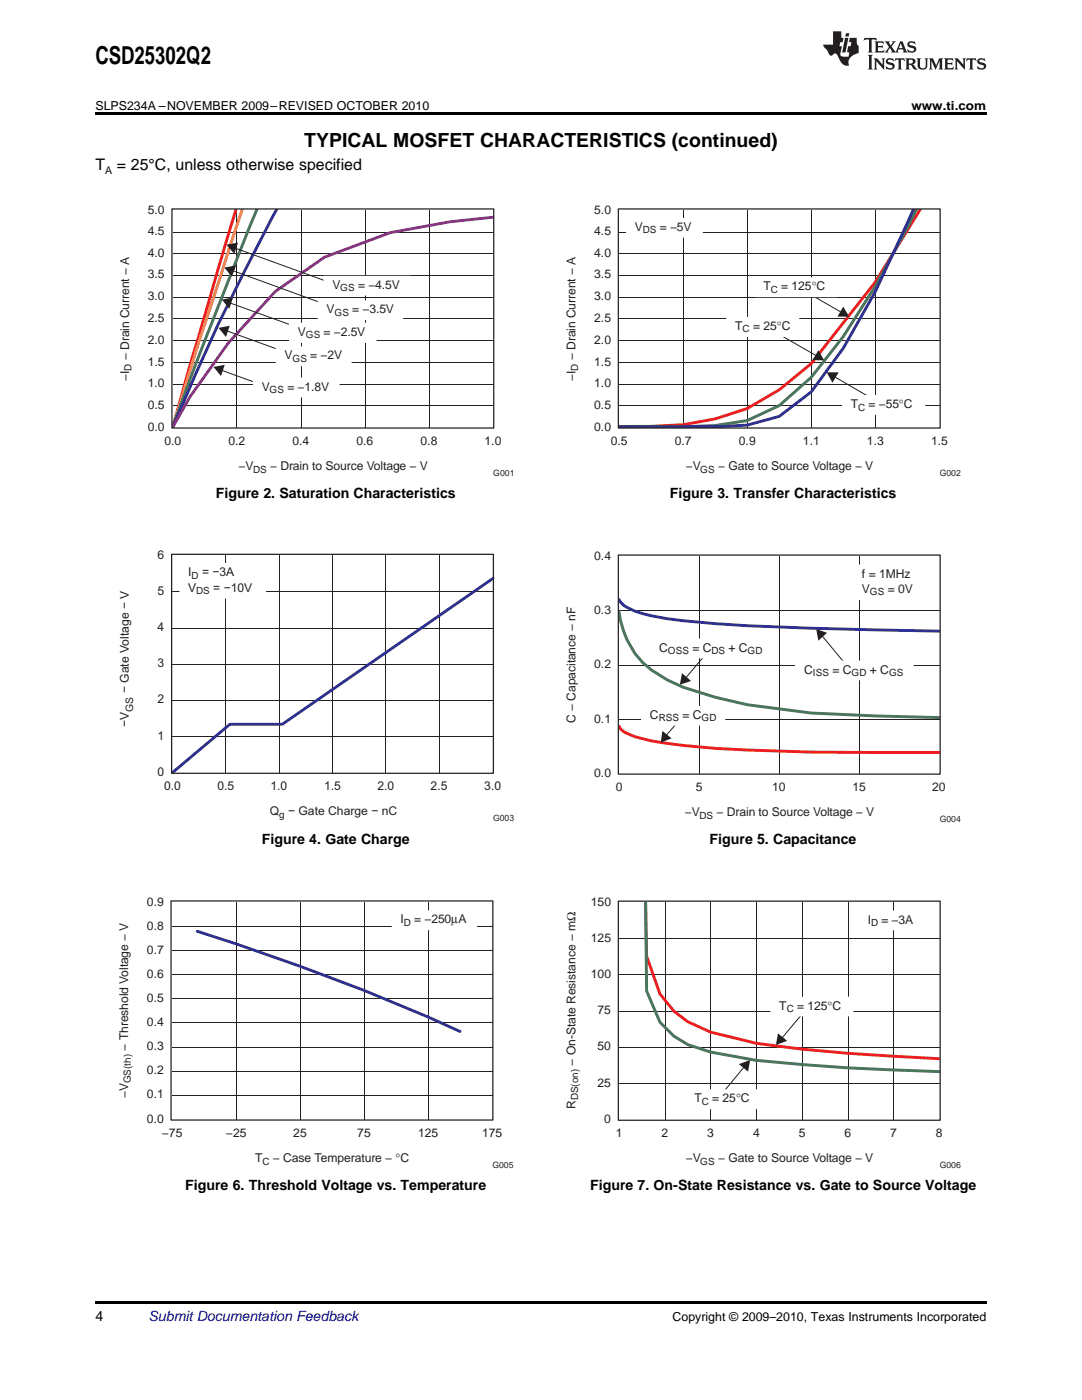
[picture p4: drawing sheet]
<svg xmlns="http://www.w3.org/2000/svg" width="216mm" height="279mm" viewBox="0 0 216 279" stroke-linecap="round" stroke-linejoin="round" font-family="sans-serif">
<g fill="#231f20">
<path d="M172.5 7.6l-.1 .5 .4-.2h.6v.1v2.1l-.2 .4h.9l-.2-.4v-2.1l.1-.1h.5l.5 .2-.2-.5zM174.5 8.3l.2 .3v1.5l-.2 .4h1.8l.2-.6a1.04 1.04 0 0 1-1.3 .2v-.7h.6l.3 .2v-.6l-.3 .2h-.6v-.6l.8-.1 .4 .3-.2-.5zM176.5 8.3l.9 1.1-.9 1.1h.8l-.2-.2 .4-.7 .5 .7-.2 .2h1.5l-.2-.2 .2-.4h.9l.1 .4-.2 .2h1l-.3-.3-.7-1.9h-.5l-.9 2-.8-1 .9-1h-.8l.1 .3-.4 .5-.3-.6 .1-.2zM179.7 8.6l.4 1h-.7zM181.3 8.4a.63 .63 0 0 0-.2 .7 .63 .63 0 0 0 .6 .4l.6 .2 .1 .2a.75 .75 0 0 1-.7 .4 .75 .75 0 0 1-.6-.5l.1 .7 .1-.1a1.11 1.11 0 0 0 1.5-.6 1.13 1.13 0 0 0-1.2-.8l-.1-.4a1.04 1.04 0 0 1 1.2 .2l-.2-.5-.2 .1-.4-.2zM173.2 10.9l.2 .4v2.2l-.2 .4h1l-.3-.4v-2.2l.3-.4zM174.3 11.6l.3 .4v1.5l-.3 .4h.8l-.2-.4v-1.3l1.5 1.7v-1.9l.2-.4h-.7l.2 .4v.9l-1.1-1.3zM177 11.8a.62 .62 0 0 0-.2 .7 .62 .62 0 0 0 .6 .4l.6 .1 .1 .3a.76 .76 0 0 1-.7 .3 .76 .76 0 0 1-.7-.4l.2 .7 .1-.1a1.11 1.11 0 0 0 1.5-.6 1.13 1.13 0 0 0-1.2-.8l-.1-.4a1.04 1.04 0 0 1 1.2 .2l-.2-.6-.2 .1-.5-.1zM178.7 11.6l-.2 .6a.61 .61 0 0 1 .8-.3v1.6l-.2 .4h.9l-.2-.4v-1.6a.63 .63 0 0 1 .7 .3l-.1-.6zM180.6 11.6l.3 .4v1.5l-.3 .4h1l-.2-.2-.1-.8 .6 .2a.76 .76 0 0 0 1.2 .7l-1-1a.58 .58 0 0 0 .6-.5 .58 .58 0 0 0-.5-.6zM181.4 11.9h.1a.45 .45 0 0 1 .5 .1 .45 .45 0 0 1 .1 .5l-.8 .2zM182.9 11.6l.2 .2a2.17 2.17 0 0 0 .3 1.9 .99 .99 0 0 0 1.6-.6v-1.1l.2-.4h-.7l.2 .2a1.92 1.92 0 0 1-.2 1.8 .6 .6 0 0 1-.9-.5v-1.1l.2-.4zM185.4 11.6l.2 .4v1.5l-.2 .4h.7l-.2-.4v-1.4l.8 1.8 .8-1.8v1.4l-.2 .4h.9l-.2-.4v-1.5l.2-.4h-.8l-.6 1.5-.6-1.5zM188.4 11.6l.2 .4v1.5l-.2 .4h1.8l.1-.6a1.04 1.04 0 0 1-1.2 .1v-.6h.5l.4 .2v-.6l-.4 .2h-.5v-.7h.8l.3 .3-.1-.6zM190.5 11.6l.2 .4v1.5l-.2 .4h.7l-.2-.4v-1.3l1.5 1.7v-1.9l.2-.4h-.7l.2 .4v.9l-1.1-1.3zM192.9 11.6l-.1 .6a.61 .61 0 0 1 .7-.3l.1 1.6-.3 .4h1l-.3-.4 .1-1.6a.63 .63 0 0 1 .7 .3l-.1-.6zM195.2 11.8a.62 .62 0 0 0-.2 .7 .62 .62 0 0 0 .6 .4l.6 .1 .1 .3a.76 .76 0 0 1-.7 .3 .76 .76 0 0 1-.6-.4l.1 .7 .1-.1a1.11 1.11 0 0 0 1.6-.6 1.13 1.13 0 0 0-1.3-.8l-.1-.4a1.04 1.04 0 0 1 1.2 .2l-.1-.6-.2 .1-.5-.1z"/>
<path d="M166.2 6.3v2.6h-1.9v.4l.8 .9a.91 .91 0 0 0 1 .8 .56 .56 0 0 1 .5-.3 .56 .56 0 0 1 .5 .3l.4 .8a1.53 1.53 0 0 0 1.9 1.2 1.54 1.54 0 0 1 1-2.1l.9-.3v-1.4a1.52 1.52 0 0 1-.4-1.6h-1.3l-.2 .8h.5l-.2 .8h-.5l-.1 1v.2l.4 .1-.2 .8a1.93 1.93 0 0 1-1.6-.3l.3-1.8h-.5l.2-.8h.4l.2-.8h-.4v-1.3zM168.6 7.6l-.6 2.9h.7l.6-2.9zM168.8 6.6l-.1 .7h.6l.2-.7z"/>
</g>
<path d="M98.4 41.8h.1M34.4 85.3h.1" fill="none" stroke="#fff" stroke-width=".2"/>
<g fill="none" stroke="#231f20" stroke-width=".2">
<path d="M34.5 59.3h63.9M34.5 54.9h63.9M34.5 50.6h63.9M34.5 46.3h63.9M47.3 41.9v43.4M60.1 41.9v43.4M72.8 41.9v43.4M85.6 41.9v43.4M34.5 76.7h63.9M34.5 72.4h63.9M34.5 68h63.9M34.5 63.6h63.9"/>
<path d="M34.5 81h63.9"/>
</g>
<path d="M47.1 41.8l-9.2 31.2-3.4 12.3" fill="none" stroke="#ee1d23" stroke-width=".58"/>
<path d="M48.3 41.8l-4.5 13.8a616.3 616.3 0 0 0-9.3 29.7" fill="none" stroke="#f7931d" stroke-width=".58"/>
<path d="M51.3 41.8l-1.6 3.6a1279.3 1279.3 0 0 0-15.3 39.8M34.4 85.3h.1" fill="none" stroke="#47785c" stroke-width=".58"/>
<path d="M55.2 41.8a495.1 495.1 0 0 0-20.7 43.5" fill="none" stroke="#2e3092" stroke-width=".58"/>
<path d="M98.5 43.3l-8.8 1-11.8 2.1-13.1 4.9-9.9 6.9-9.3 10.2-7.6 10.7-3.5 6.2" fill="none" stroke="#90268f" stroke-width=".58"/>
<path d="M34.3 41.7h64.2v43.7h-64.2z" fill="none" stroke="#231f20" stroke-width=".25"/>
<path d="M44.3 59.8l2.2-.4-.7 2.2z" fill="#231f20"/>
<path d="M45.2 60.2l14.4 5.2" fill="none" stroke="#231f20" stroke-width=".2"/>
<path d="M45.2 48.8l2.3-.4-.7 2.3z" fill="#231f20"/>
<path d="M46.2 49.3l20.8 7.5" fill="none" stroke="#231f20" stroke-width=".2"/>
<path d="M64.7 55.1h17.1v3.8h-17.1z" fill="#fff"/>
<path d="M64.7 55.1h17.1v3.8h-17.1z" fill="none" stroke="#fff" stroke-width=".2"/>
<path d="M44.8 53.4l2.3-.4-.8 2.2z" fill="#231f20"/>
<path d="M45.7 53.7l19.6 7.2" fill="none" stroke="#231f20" stroke-width=".2"/>
<path d="M57.8 64.5h17.2v3.8h-17.2z" fill="#fff"/>
<path d="M57.8 64.5h17.2v3.8h-17.2z" fill="none" stroke="#fff" stroke-width=".2"/>
<path d="M63.5 60h16.8v3.8h-16.8z" fill="#fff"/>
<path d="M63.5 60h16.8v3.8h-16.8z" fill="none" stroke="#fff" stroke-width=".2"/>
<path d="M42.6 73.2l2.2-.4-.7 2.3z" fill="#231f20"/>
<path d="M43.5 73.6l10.6 3.9" fill="none" stroke="#231f20" stroke-width=".2"/>
<path d="M43.6 65.4l2.2-.4-.7 2.3z" fill="#231f20"/>
<path d="M44.5 65.8l14.4 5.2" fill="none" stroke="#231f20" stroke-width=".2"/>
<path d="M50.6 75.5h17.1v3.7h-17.1z" fill="#fff"/>
<path d="M50.6 75.5h17.1v3.7h-17.1z" fill="none" stroke="#fff" stroke-width=".2"/>
<path d="M55.1 69.2h15v3.8h-15z" fill="#fff"/>
<path d="M187.5 41.8h.1M55.1 69.2h15v3.8h-15zM123.5 85.3h.1" fill="none" stroke="#fff" stroke-width=".2"/>
<g fill="none" stroke="#231f20" stroke-width=".2">
<path d="M123.5 59.3h64M123.5 54.9h64M123.5 50.6h64M123.5 46.3h64M136.4 41.9v43.4M149.1 41.9v43.4M161.9 41.9v43.4M174.7 41.9v43.4M123.5 76.7h64M123.5 72.4h64M123.5 68h64M123.5 63.6h64"/>
<path d="M123.5 81h64"/>
</g>
<path d="M183.6 41.8l-8.9 14.5-12.8 16.3-6.4 5.2-6.4 3.7-6.4 2.1-6.4 1.2-6.4 .3h-6.4" fill="none" stroke="#ee1d23" stroke-width=".58"/>
<path d="M182.8 41.8l-1.8 3.6-6.3 11.7-6.4 10.1-6.4 8.1-6.4 5.6-6.4 3-6.4 1-6.4 .3h-12.8" fill="none" stroke="#47785c" stroke-width=".58"/>
<path d="M182.2 41.8l-7.5 16.4-6.4 11.3-6.4 8.7-6.4 4.9-6.4 1.7-6.4 .4h-19.2" fill="none" stroke="#2e3092" stroke-width=".58"/>
<path d="M123.4 41.7h64.2v43.7h-64.2z" fill="none" stroke="#231f20" stroke-width=".25"/>
<path d="M125 43.6h15.1v3.7h-15.1z" fill="#fff"/>
<path d="M125 43.6h15.1v3.7h-15.1z" fill="none" stroke="#fff" stroke-width=".2"/>
<path d="M164.9 74.3h2.5l-1.3 2.1z" fill="#231f20"/>
<path d="M165.9 74.8l7.5 4.4" fill="none" stroke="#231f20" stroke-width=".2"/>
<path d="M163.3 69.9l1.1 2h-2.3z" fill="#231f20"/>
<path d="M150.6 63.9l13 7.5" fill="none" stroke="#231f20" stroke-width=".2"/>
<path d="M168.1 79h16.4v3.7h-16.4z" fill="#fff"/>
<path d="M168.1 79h16.4v3.7h-16.4z" fill="none" stroke="#fff" stroke-width=".2"/>
<path d="M145 63.4h14.4v3.8h-14.4z" fill="#fff"/>
<path d="M145 63.4h14.4v3.8h-14.4z" fill="none" stroke="#fff" stroke-width=".2"/>
<path d="M168.3 61.2l1.1 2h-2.3z" fill="#231f20"/>
<path d="M158.3 56.8l10.2 5.9" fill="none" stroke="#231f20" stroke-width=".2"/>
<path d="M150.7 55.5h16.4v3.7h-16.4z" fill="#fff"/>
<path d="M150.7 55.5h16.4v3.7h-16.4z" fill="none" stroke="#fff" stroke-width=".2"/>
<path d="M34.4 118.1h64M45.1 110.8v43.5M55.7 110.8v43.5M66.4 110.8v43.5M77 110.8v43.5M87.6 110.8v43.5M34.4 139.8h64M34.4 132.6h64M34.4 125.3h64M34.4 147h64" fill="none" stroke="#231f20" stroke-width=".2"/>
<path d="M98.4 115.4l-42.1 29.1h-10.4l-11.5 9.7" fill="none" stroke="#2e3092" stroke-width=".58"/>
<path d="M34.2 110.6h64.3v43.7h-64.3z" fill="none" stroke="#231f20" stroke-width=".25"/>
<path d="M35.9 112.5h17v6.8h-17z" fill-rule="evenodd" fill="#fff"/>
<path d="M35.9 112.5h17v6.8h-17zM187.5 110.9h.1M123.5 154.4h.1" fill="none" stroke="#fff" stroke-width=".2"/>
<path d="M139.5 110.9v43.5M155.4 110.9v43.5M171.5 110.9v43.5M123.5 132.7h64M123.5 121.9h64M123.5 143.6h64" fill="none" stroke="#231f20" stroke-width=".2"/>
<path d="M123.5 145l.3 .5a9.1 9.1 0 0 0 4.5 1.9 86.4 86.4 0 0 0 14.4 2 626.8 626.8 0 0 0 44.7 .8" fill="none" stroke="#ee1d23" stroke-width=".58"/>
<path d="M123.5 122.2a17 17 0 0 0 9.6 13.5l3.2 1.5 6.4 1.9 6.4 1.5 12.8 1.7 12.8 .6 12.7 .3" fill="none" stroke="#47785c" stroke-width=".58"/>
<path d="M123.5 119.7a4.7 4.7 0 0 0 3.2 2.3 40.9 40.9 0 0 0 9.6 1.9l6.4 .6a900 900 0 0 0 44.7 1.5" fill="none" stroke="#2e3092" stroke-width=".58"/>
<path d="M123.4 110.8h64.2v43.7h-64.2z" fill="none" stroke="#231f20" stroke-width=".25"/>
<path d="M170.3 112.8h14.1v6.9h-14.1z" fill="#fff"/>
<path d="M170.3 112.8h14.1v6.9h-14.1z" fill="none" stroke="#fff" stroke-width=".2"/>
<path d="M136.1 134.3l1.8 1.6-2.2 .8z" fill="#231f20"/>
<path d="M142 129.2l-5.7 6.7" fill="none" stroke="#231f20" stroke-width=".2"/>
<path d="M132.2 145.9l1.8 1.5-2.2 .8z" fill="#231f20"/>
<path d="M136.2 143l-3.8 4.4" fill="none" stroke="#231f20" stroke-width=".2"/>
<path d="M128 141h16.6v3.7h-16.6z" fill="#fff"/>
<path d="M128 141h16.6v3.7h-16.6z" fill="none" stroke="#fff" stroke-width=".2"/>
<path d="M129.9 127.5h24.4v3.8h-24.4z" fill="#fff"/>
<path d="M129.9 127.5h24.4v3.8h-24.4z" fill="none" stroke="#fff" stroke-width=".2"/>
<path d="M162.9 125.5l2.1 .8-1.7 1.6z" fill="#231f20"/>
<path d="M163.5 126.3l5.6 6.7" fill="none" stroke="#231f20" stroke-width=".2"/>
<path d="M158.8 131.9h23.4v3.8h-23.4z" fill="#fff"/>
<path d="M158.8 131.9h23.4v3.8h-23.4zM98.3 179.9h.1M34.2 223.4h.1" fill="none" stroke="#fff" stroke-width=".2"/>
<path d="M47.1 180v43.4M59.9 180v43.4M72.7 180v43.4M85.4 180v43.4M34.3 199.3h64M34.3 194.5h64M34.3 189.7h64M34.3 184.9h64M34.3 218.6h64M34.3 213.8h64M34.3 209h64M34.3 204.2h64" fill="none" stroke="#231f20" stroke-width=".2"/>
<path d="M39.4 185.9a472.7 472.7 0 0 1 52.4 20" fill="none" stroke="#2e3092" stroke-width=".58"/>
<path d="M34.1 179.8h64.2v43.7h-64.2z" fill="none" stroke="#231f20" stroke-width=".25"/>
<path d="M78.3 181.8h16.8v3.7h-16.8z" fill="#fff"/>
<path d="M187.5 179.9h.1M78.3 181.8h16.8v3.7h-16.8zM123.5 223.5h.1" fill="none" stroke="#fff" stroke-width=".2"/>
<path d="M123.5 194.6h64M123.5 187.4h64M132.7 180v43.5M141.8 180v43.5M151 180v43.5M160.1 180v43.5M169.2 180v43.5M178.3 180v43.5M123.5 216.2h64M123.5 209h64M123.5 201.8h64" fill="none" stroke="#231f20" stroke-width=".2"/>
<path d="M128.8 180l.2 10.8 2.7 7.5 2.8 3.5 2.7 2.1 4.6 2.1 9.1 2.2a369.2 369.2 0 0 0 36.5 3.1" fill="none" stroke="#ee1d23" stroke-width=".58"/>
<path d="M128.8 180l.2 17.8 2.7 6.2 2.8 2.8 2.7 1.7 4.6 1.5 9.1 1.6a448.8 448.8 0 0 0 36.5 2.3" fill="none" stroke="#47785c" stroke-width=".58"/>
<path d="M123.4 179.8h64.2v43.8h-64.2z" fill="none" stroke="#231f20" stroke-width=".25"/>
<path d="M171.5 181.8h12.4v3.8h-12.4z" fill="#fff"/>
<path d="M171.5 181.8h12.4v3.8h-12.4z" fill="none" stroke="#fff" stroke-width=".2"/>
<path d="M155.2 206.2l1.9 1.5-2.3 .9z" fill="#231f20"/>
<path d="M161.1 201.1l-5.6 6.7" fill="none" stroke="#231f20" stroke-width=".2"/>
<path d="M153.8 199h16.4v3.7h-16.4z" fill="#fff"/>
<path d="M153.8 199h16.4v3.7h-16.4z" fill="none" stroke="#fff" stroke-width=".2"/>
<path d="M147.4 212.4l2.3-.9-.4 2.4z" fill="#231f20"/>
<path d="M149 212.3l-5.5 6.7" fill="none" stroke="#231f20" stroke-width=".2"/>
<path d="M136.9 217.5h14.4v3.7h-14.4z" fill="#fff"/>
<path d="M136.9 217.5h14.4v3.7h-14.4z" fill="none" stroke="#fff" stroke-width=".2"/>
<path d="M19 259.7h177.8v.5h-177.8z" fill="#000"/>
<g fill="#fff">
<path d="M156.1 239.3h.4v.7h-.4z"/>
<path d="M66.9 239.3h.3v.7h-.3z"/>
<path d="M156.1 170.2h.4v.7h-.4z"/>
<path d="M66.9 170.2h.3v.7h-.3z"/>
<path d="M156.1 101.1h.4v.7h-.4z"/>
<path d="M66.9 101.1h.3v.7h-.3z"/>
</g>
<path d="M19 22.5h177.8v.5h-177.8z" fill="#000"/>
<text font-size="4.9" x="19" y="12.8">CSD25302Q2</text>
<text font-size="3.9" x="60.7" y="29.3">TYPICAL MOSFET CHARACTERISTICS (continued)</text>
<g font-size="3.2">
<text x="19" y="34">T</text>
<text x="23.3" y="34">= 25°C, unless otherwise specified</text>
</g>
<g font-size="2.8">
<text x="43.1" y="99.3">Figure 2. Saturation Characteristics</text>
<text x="133.7" y="99.3">Figure 3. Transfer Characteristics</text>
<text x="52.2" y="168.4">Figure 4. Gate Charge</text>
<text x="141.6" y="168.4">Figure 5. Capacitance</text>
<text x="37" y="237.5">Figure 6. Threshold Voltage vs. Temperature</text>
<text x="117.8" y="237.5">Figure 7. On-State Resistance vs. Gate to Source Voltage</text>
<text x="19" y="263.6">4</text>
</g>
<text font-size="2.8" fill="#0000c8" x="29.6" y="263.6">Submit Documentation Feedback</text>
<g font-size="2.5">
<text x="19" y="21.9">SLPS234A –NOVEMBER 2009–REVISED OCTOBER 2010</text>
<text x="181.9" y="21.9">www.ti.com</text>
<text x="134.2" y="263.6">Copyright © 2009–2010, Texas Instruments Incorporated</text>
</g>
<g font-size="2.4" fill="#231f20">
<text x="29.5" y="46.9">4.5</text>
<text x="29.5" y="42.6">5.0</text>
<text x="118.6" y="46.9">4.5</text>
<text x="118.6" y="42.6">5.0</text>
<text x="126.7" y="46.1">V</text>
<text x="131.7" y="46.1">= −5V</text>
<text x="29.5" y="51.2">4.0</text>
<text x="118.6" y="51.2">4.0</text>
<text x="29.5" y="60">3.0</text>
<text x="29.5" y="55.6">3.5</text>
<text x="66.3" y="57.6">V</text>
<text x="71.5" y="57.6">= −4.5V</text>
<text x="118.6" y="60">3.0</text>
<text x="118.6" y="55.6">3.5</text>
<text x="152.3" y="58">T</text>
<text x="155.9" y="58">= 125</text>
<text x="162" y="58">°C</text>
<text x="29.5" y="64.3">2.5</text>
<text x="65.2" y="62.5">V</text>
<text x="70.3" y="62.5">= −3.5V</text>
<text x="118.6" y="64.3">2.5</text>
<text x="146.7" y="65.8">T</text>
<text x="150.3" y="65.8">= 25°C</text>
<text x="25.8" y="71.9" transform="rotate(-90 25.8 71.9)">− Drain Current − A</text>
<text x="29.5" y="68.6">2.0</text>
<text x="56.8" y="71.7">V</text>
<text x="59.4" y="67">V</text>
<text x="61.9" y="71.7">= −2V</text>
<text x="64.6" y="67">= −2.5V</text>
<text x="114.8" y="71.9" transform="rotate(-90 114.8 71.9)">− Drain Current − A</text>
<text x="118.6" y="68.6">2.0</text>
<text x="25.8" y="76" transform="rotate(-90 25.8 76)">−I</text>
<text x="29.5" y="77.3">1.0</text>
<text x="29.5" y="73">1.5</text>
<text x="52.2" y="78">V</text>
<text x="57.4" y="78">= −1.8V</text>
<text x="114.8" y="76" transform="rotate(-90 114.8 76)">−I</text>
<text x="118.6" y="77.3">1.0</text>
<text x="118.6" y="73">1.5</text>
<text x="29.5" y="81.6">0.5</text>
<text x="118.6" y="81.6">0.5</text>
<text x="169.8" y="81.4">T</text>
<text x="173.3" y="81.4">= −55°C</text>
<text x="29.5" y="85.9">0.0</text>
<text x="32.8" y="88.7">0.0</text>
<text x="45.6" y="88.7">0.2</text>
<text x="58.4" y="88.7">0.4</text>
<text x="71.1" y="88.7">0.6</text>
<text x="83.9" y="88.7">0.8</text>
<text x="96.7" y="88.7">1.0</text>
<text x="118.6" y="85.9">0.0</text>
<text x="121.9" y="88.7">0.5</text>
<text x="134.7" y="88.7">0.7</text>
<text x="147.4" y="88.7">0.9</text>
<text x="160.2" y="88.7">1.1</text>
<text x="173" y="88.7">1.3</text>
<text x="185.8" y="88.7">1.5</text>
<text x="47.6" y="93.8">−V</text>
<text x="53.9" y="93.8">− Drain to Source Voltage − V</text>
<text x="136.8" y="93.8">−V</text>
<text x="143.3" y="93.8">− Gate to Source Voltage − V</text>
<text x="31.4" y="111.5">6</text>
<text x="118.6" y="111.7">0.4</text>
<text x="31.4" y="118.7">5</text>
<text x="37.6" y="115">I</text>
<text x="37.6" y="118.1">V</text>
<text x="40.3" y="115">= −3A</text>
<text x="42.6" y="118.1">= −10V</text>
<text x="172" y="115.3">f = 1MHz</text>
<text x="172" y="118.3">V</text>
<text x="177.1" y="118.3">= 0V</text>
<text x="31.4" y="126">4</text>
<text x="118.6" y="122.5">0.3</text>
<text x="131.5" y="130">C</text>
<text x="138.2" y="130">= C</text>
<text x="145.4" y="130">+ C</text>
<text x="31.4" y="133.2">3</text>
<text x="118.6" y="133.3">0.2</text>
<text x="160.5" y="134.4">C</text>
<text x="166.1" y="134.4">= C</text>
<text x="173.6" y="134.4">+ C</text>
<text x="25.7" y="138.3" transform="rotate(-90 25.7 138.3)">− Gate Voltage − V</text>
<text x="31.4" y="140.4">2</text>
<text x="129.7" y="143.5">C</text>
<text x="136.2" y="143.5">= C</text>
<text x="25.7" y="145" transform="rotate(-90 25.7 145)">−V</text>
<text x="31.4" y="147.6">1</text>
<text x="114.8" y="144.3" transform="rotate(-90 114.8 144.3)">C − Capacitance − nF</text>
<text x="118.6" y="144.2">0.1</text>
<text x="31.4" y="154.8">0</text>
<text x="118.6" y="155">0.0</text>
<text x="32.8" y="157.7">0.0</text>
<text x="43.4" y="157.7">0.5</text>
<text x="54" y="157.7">1.0</text>
<text x="64.7" y="157.7">1.5</text>
<text x="75.3" y="157.7">2.0</text>
<text x="85.9" y="157.7">2.5</text>
<text x="96.6" y="157.7">3.0</text>
<text x="122.9" y="157.8">0</text>
<text x="138.8" y="157.8">5</text>
<text x="154.1" y="157.8">10</text>
<text x="170.1" y="157.8">15</text>
<text x="186" y="157.8">20</text>
<text x="53.8" y="162.7">Q</text>
<text x="57.5" y="162.7">− Gate Charge − nC</text>
<text x="136.7" y="162.9">−V</text>
<text x="143" y="162.9">− Drain to Source Voltage − V</text>
<text x="29.3" y="185.5">0.8</text>
<text x="29.3" y="180.7">0.9</text>
<text x="79.9" y="184.3">I</text>
<text x="82.6" y="184.3">= −250µA</text>
<text x="117.9" y="180.8">150</text>
<text x="173.2" y="184.3">I</text>
<text x="175.9" y="184.3">= −3A</text>
<text x="29.3" y="190.3">0.7</text>
<text x="117.9" y="188">125</text>
<text x="29.3" y="195.2">0.6</text>
<text x="117.9" y="195.2">100</text>
<text x="29.3" y="200">0.5</text>
<text x="119.2" y="202.4">75</text>
<text x="155.5" y="201.5">T</text>
<text x="159.1" y="201.5">= 125°C</text>
<text x="25.6" y="209.7" transform="rotate(-90 25.6 209.7)">− Threshold Voltage − V</text>
<text x="29.3" y="209.6">0.3</text>
<text x="29.3" y="204.8">0.4</text>
<text x="119.2" y="209.6">50</text>
<text x="29.3" y="214.4">0.2</text>
<text x="114.8" y="212.7" transform="rotate(-90 114.8 212.7)">− On-State Resistance − mΩ</text>
<text x="25.6" y="219.1" transform="rotate(-90 25.6 219.1)">−V</text>
<text x="29.3" y="219.2">0.1</text>
<text x="114.8" y="221.3" transform="rotate(-90 114.8 221.3)">R</text>
<text x="119.2" y="216.8">25</text>
<text x="138.6" y="220">T</text>
<text x="142.1" y="220">= 25°C</text>
<text x="29.3" y="224">0.0</text>
<text x="32.3" y="226.8">−75</text>
<text x="45.1" y="226.8">−25</text>
<text x="58.5" y="226.8">25</text>
<text x="71.3" y="226.8">75</text>
<text x="83.4" y="226.8">125</text>
<text x="96.2" y="226.8">175</text>
<text x="120.6" y="224.1">0</text>
<text x="122.9" y="226.9">1</text>
<text x="132" y="226.9">2</text>
<text x="141.1" y="226.9">3</text>
<text x="150.3" y="226.9">4</text>
<text x="159.4" y="226.9">5</text>
<text x="168.5" y="226.9">6</text>
<text x="177.6" y="226.9">7</text>
<text x="186.8" y="226.9">8</text>
<text x="50.9" y="231.9">T</text>
<text x="54.5" y="231.9">− Case Temperature − °C</text>
<text x="136.8" y="231.9">−V</text>
<text x="143.3" y="231.9">− Gate to Source Voltage − V</text>
</g>
<text font-size="2.1" x="21" y="34.6">A</text>
<text font-size="2.1" fill="#231f20" x="26.5" y="142" transform="rotate(-90 26.5 142)">GS</text>
<g font-size="2" fill="#231f20">
<text x="128.3" y="46.6">DS</text>
<text x="67.9" y="58.1">GS</text>
<text x="153.8" y="58.5">C</text>
<text x="66.7" y="63">GS</text>
<text x="61" y="67.5">GS</text>
<text x="148.2" y="66.3">C</text>
<text x="26.3" y="74" transform="rotate(-90 26.3 74)">D</text>
<text x="58.4" y="72.2">GS</text>
<text x="115.3" y="74" transform="rotate(-90 115.3 74)">D</text>
<text x="53.8" y="78.5">GS</text>
<text x="171.3" y="81.9">C</text>
<text x="50.5" y="94.3">DS</text>
<text x="139.7" y="94.3">GS</text>
<text x="38.2" y="115.5">D</text>
<text x="39.1" y="118.6">DS</text>
<text x="173.6" y="118.8">GS</text>
<text x="133.3" y="130.5">OSS</text>
<text x="142" y="130.5">DS</text>
<text x="149.2" y="130.5">GD</text>
<text x="162.2" y="134.9">ISS</text>
<text x="169.9" y="134.9">GD</text>
<text x="177.4" y="134.9">GS</text>
<text x="131.4" y="144">RSS</text>
<text x="140" y="144">GD</text>
<text x="55.7" y="163.2">g</text>
<text x="139.6" y="163.4">DS</text>
<text x="80.6" y="184.8">D</text>
<text x="173.8" y="184.8">D</text>
<text x="157" y="202">C</text>
<text x="26.1" y="216.2" transform="rotate(-90 26.1 216.2)">GS(th)</text>
<text x="115.3" y="219.6" transform="rotate(-90 115.3 219.6)">DS(on)</text>
<text x="140.1" y="220.5">C</text>
<text x="52.4" y="232.4">C</text>
<text x="139.7" y="232.4">GS</text>
</g>
<g font-size="1.7" fill="#231f20">
<text x="98.4" y="95">G001</text>
<text x="187.5" y="95">G002</text>
<text x="98.4" y="163.9">G003</text>
<text x="187.5" y="164">G004</text>
<text x="98.3" y="233.1">G005</text>
<text x="187.5" y="233.1">G006</text>
</g>
</svg>
